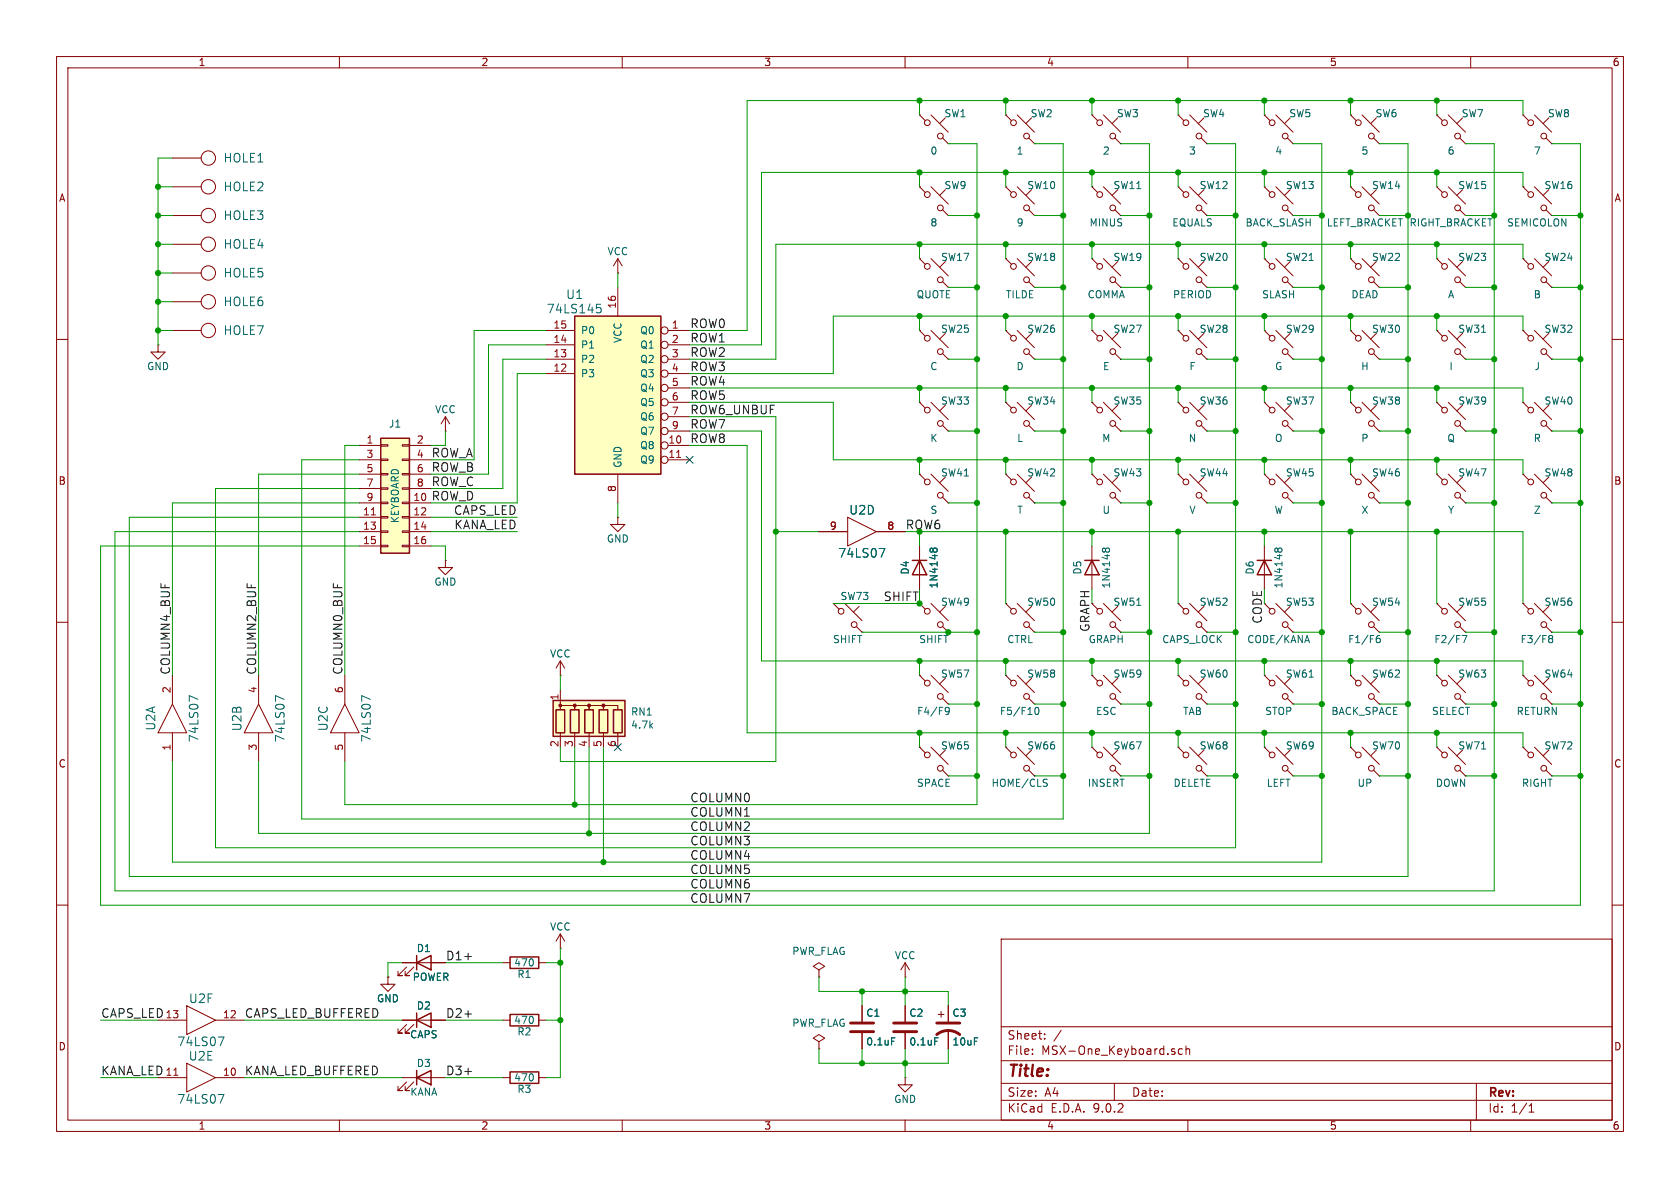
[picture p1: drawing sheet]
<svg xmlns="http://www.w3.org/2000/svg" width="297mm" height="210mm" viewBox="0 0 297 210" stroke-linecap="round" stroke-linejoin="round" font-family="sans-serif">
<g fill="none" stroke="#840000" stroke-width=".18">
<path d="M10 10h277v190h-277zM12 12h273v186h-273zM60 10v2M110 10v2M160 10v2M210 10v2M260 10v2M30.5 58.4h5.1M10 60h2M285 60h2M10 110h2M285 110h2"/>
<path d="M193 132.1l1.1 1M193 132.1h.1M195.1 132.1l3 3M197.1 136.1l1 1.1M197.6 132.6l-1 1M198.1 137.2h.1M10 160h2M177 166h108v32h-108zM285 160h2M60 198v2M110 198v2M160 198v2"/>
<path d="M177 194.5h108M177 191.5h108M177 187.5h108M177 181.5h108M182.5 186.3v.1M182.5 185.5v.1M184.7 183.6v.1M184.7 182.8v.1M187.6 182.1l-1.3 2M197 191.5v3M209 185.5l-.4-.1-.3 .3v.4l.2 .2h.5M209.7 185.5l.2-.1 .3 .1 .1 .9"/>
<path d="M209.7 184.9v1.5M210 198v2M260 198v2M261 191.5v6.5M270.3 196.6h.9M270.3 195.5l.4-.4v1.5"/>
<circle cx="36.8" cy="58.4" r="1.27"/>
<circle cx="194.4" cy="133.5" r=".51"/>
<circle cx="196.7" cy="135.8" r=".51"/>
</g>
<path d="M101.6 55.9h15.2v27.9h-15.2z" fill="#ffffc2"/>
<g fill="none" stroke="#840000" stroke-width=".25">
<path d="M101.6 55.9h15.2v27.9h-15.2zM161.3 99.1h2.5M162.6 99.1l1.2 2.5h-2.5zM191.8 99.1h2.5M193 99.1l1.3 2.5h-2.5zM222.2 99.1h2.6M223.5 99.1l1.3 2.5h-2.6zM73.7 179.1v2.5M90.2 179.3h5v2.1h-5zM90.2 169.2h5v2h-5zM73.7 180.3l2.5-1.2v2.5zM73.7 190.5l2.5-1.3v2.6z"/>
<path d="M73.7 189.2v2.6"/>
</g>
<g fill="none" stroke="#840000" stroke-width=".18">
<path d="M30.5 27.9h5.1M30.5 38.1h5.1M30.5 33h5.1M162.6 20.3l1 1M162.6 20.3h.1M162.6 33l1 1M162.6 33h.1M164.6 20.3l3 3.1M164.6 33l3 3.1M166.6 24.4l1 1M166.6 37.1l1 1M167.1 20.8l-1 1"/>
<path d="M167.1 33.5l-1 1M167.6 25.4h.1M167.6 38.1h.1M177.8 33l1 1M177.8 33h.1M177.8 20.3l1 1M177.8 20.3h.1M179.8 33l3.1 3.1M179.8 20.3l3.1 3.1M181.9 37.1l1 1M181.9 24.4l1 1M182.4 33.5l-1 1"/>
<path d="M182.4 20.8l-1 1M182.9 38.1h.1M182.9 25.4h.1M193 20.3l1.1 1M193 20.3h.1M193 33l1.1 1M193 33h.1M195.1 20.3l3 3.1M195.1 33l3 3.1M197.1 24.4l1 1M197.1 37.1l1 1M197.6 20.8l-1 1"/>
<path d="M197.6 33.5l-1 1M198.1 25.4h.1M198.1 38.1h.1M208.3 20.3l1 1M208.3 20.3h.1M208.3 33l1 1M208.3 33h.1M210.3 20.3l3.1 3.1M210.3 33l3.1 3.1M212.3 24.4l1.1 1M212.3 37.1l1.1 1M212.9 20.8l-1.1 1"/>
<path d="M212.9 33.5l-1.1 1M213.4 25.4h.1M213.4 38.1h.1M223.5 33l1 1M223.5 33h.1M225.6 33l3 3.1M227.6 37.1l1 1M228.1 33.5l-1 1M228.6 38.1h.1M238.8 33l1 1M238.8 33h.1M240.8 33l3 3.1"/>
<path d="M242.8 37.1l1 1M243.3 33.5l-1 1M243.8 38.1h.1M254 33l1 1M254 33h.1M254 20.3l1 1M254 20.3h.1M256 33l3.1 3.1M256 20.3l3.1 3.1M258.1 37.1l1 1M258.1 24.4l1 1M258.6 33.5l-1 1"/>
<path d="M258.6 20.8l-1 1M259.1 38.1h.1M259.1 25.4h.1M30.5 43.2h5.1M30.5 48.3h5.1M30.5 53.3h5.1M96.5 58.4h5.1M109.2 48.3h.1M109.2 45.7v2.6M109.2 50.8v5.1M109.2 45.7l-.7 1.3M109.2 45.7l.8 1.3"/>
<path d="M118.1 58.4h3.8M162.6 58.4l1 1M162.6 58.4h.1M162.6 45.7l1 1M162.6 45.7h.1M164.6 58.4l3 3.1M164.6 45.7l3 3.1M166.6 49.8l1 1M167.1 58.9l-1 1M167.1 46.2l-1 1M167.6 50.8h.1M177.8 58.4l1 1"/>
<path d="M177.8 58.4h.1M177.8 45.7l1 1M177.8 45.7h.1M179.8 58.4l3.1 3.1M179.8 45.7l3.1 3.1M181.9 49.8l1 1M182.4 58.9l-1 1M182.4 46.2l-1 1M182.9 50.8h.1M193 45.7l1.1 1M193 45.7h.1M193 58.4l1.1 1"/>
<path d="M193 58.4h.1M195.1 45.7l3 3.1M195.1 58.4l3 3.1M197.1 49.8l1 1M197.6 46.2l-1 1M197.6 58.9l-1 1M198.1 50.8h.1M208.3 45.7l1 1M208.3 45.7h.1M208.3 58.4l1 1M208.3 58.4h.1M210.3 45.7l3.1 3.1"/>
<path d="M210.3 58.4l3.1 3.1M212.3 49.8l1.1 1M212.9 46.2l-1.1 1M212.9 58.9l-1.1 1M213.4 50.8h.1M223.5 58.4l1 1M223.5 58.4h.1M223.5 45.7l1 1M223.5 45.7h.1M225.6 58.4l3 3.1M225.6 45.7l3 3.1M227.6 49.8l1 1"/>
<path d="M228.1 46.2l-1 1M228.1 58.9l-1 1M228.6 50.8h.1M238.8 45.7l1 1M238.8 45.7h.1M238.8 58.4l1 1M238.8 58.4h.1M240.8 45.7l3 3.1M240.8 58.4l3 3.1M242.8 49.8l1 1M243.3 46.2l-1 1M243.3 58.9l-1 1"/>
<path d="M243.8 50.8h.1M254 58.4l1 1M254 58.4h.1M254 45.7l1 1M254 45.7h.1M256 58.4l3.1 3.1M256 45.7l3.1 3.1M258.1 49.8l1 1M258.6 46.2l-1 1M258.6 58.9l-1 1M259.1 50.8h.1M269.2 58.4l1.1 1"/>
<path d="M269.2 58.4h.1M269.2 45.7l1.1 1M269.2 45.7h.1M271.3 58.4l3 3.1M271.3 45.7l3 3.1M273.3 49.8l1 1M273.8 58.9l-1 1M273.8 46.2l-1 1M274.3 50.8h.1M27.9 61v1.2h1.3l-1.3 1.3-1.2-1.3h1.2M27.9 61h.1M78.7 76.2h.1"/>
<path d="M78.7 73.7l-.7 1.2M78.7 73.7l.8 1.2M78.7 73.7v2.5M96.5 61h5.1M96.5 63.5h5.1M96.5 66h5.1M118.1 61h3.8M118.1 63.5h3.8M118.1 66h3.8M118.1 68.6h3.8M118.1 71.1h3.8M118.1 73.7h3.8"/>
<path d="M118.1 76.2h3.8M118.1 78.7h3.8M162.6 71.1l1 1M162.6 71.1h.1M164.6 71.1l3 3.1M166.6 62.5l1 1M166.6 75.2l1 1M167.1 71.6l-1 1M167.6 63.5h.1M167.6 76.2h.1M177.8 71.1l1 1M177.8 71.1h.1"/>
<path d="M179.8 71.1l3.1 3.1M181.9 62.5l1 1M181.9 75.2l1 1M182.4 71.6l-1 1M182.9 63.5h.1M182.9 76.2h.1M193 71.1l1.1 1M193 71.1h.1M195.1 71.1l3 3.1M197.1 75.2l1 1M197.1 62.5l1 1M197.6 71.6l-1 1"/>
<path d="M198.1 76.2h.1M198.1 63.5h.1M208.3 71.1l1 1M208.3 71.1h.1M210.3 71.1l3.1 3.1M212.3 75.2l1.1 1M212.3 62.5l1.1 1M212.9 71.6l-1.1 1M213.4 76.2h.1M213.4 63.5h.1M223.5 71.1l1 1M223.5 71.1h.1"/>
<path d="M225.6 71.1l3 3.1M227.6 62.5l1 1M227.6 75.2l1 1M228.1 71.6l-1 1M228.6 63.5h.1M228.6 76.2h.1M238.8 71.1l1 1M238.8 71.1h.1M240.8 71.1l3 3.1M242.8 75.2l1 1M242.8 62.5l1 1M243.3 71.6l-1 1"/>
<path d="M243.8 76.2h.1M243.8 63.5h.1M254 71.1l1 1M254 71.1h.1M256 71.1l3.1 3.1M258.1 62.5l1 1M258.1 75.2l1 1M258.6 71.6l-1 1M259.1 63.5h.1M259.1 76.2h.1M269.2 71.1l1.1 1M269.2 71.1h.1"/>
<path d="M271.3 71.1l3 3.1M273.3 62.5l1 1M273.3 75.2l1 1M273.8 71.6l-1 1M274.3 63.5h.1M274.3 76.2h.1M109.2 91.4v1.3h1.3l-1.3 1.3-1.3-1.3h1.3M109.2 91.4h.1M109.2 83.8v5.1M118.1 81.3h3.8M144.8 94h5.1M149.9 91.4l5 2.6-5 2.5z"/>
<path d="M154.9 94h5.1M162.6 83.8l1 1M162.6 83.8h.1M162.6 96.5v7.6M164.6 83.8l3 3.1M166.6 87.9l1 1M167.1 84.3l-1 1M167.6 88.9h.1M177.8 83.8l1 1M177.8 83.8h.1M179.8 83.8l3.1 3.1M181.9 87.9l1 1"/>
<path d="M182.4 84.3l-1 1M182.9 88.9h.1M193 83.8l1.1 1M193 83.8h.1M193 96.5v7.6M195.1 83.8l3 3.1M197.1 87.9l1 1M197.6 84.3l-1 1M198.1 88.9h.1M208.3 83.8l1 1M208.3 83.8h.1M210.3 83.8l3.1 3.1"/>
<path d="M212.3 87.9l1.1 1M212.9 84.3l-1.1 1M213.4 88.9h.1M223.5 83.8l1 1M223.5 83.8h.1M223.5 96.5v7.6M225.6 83.8l3 3.1M227.6 87.9l1 1M228.1 84.3l-1 1M228.6 88.9h.1M238.8 83.8l1 1M238.8 83.8h.1"/>
<path d="M240.8 83.8l3 3.1M242.8 87.9l1 1M243.3 84.3l-1 1M243.8 88.9h.1M269.2 83.8l1.1 1M269.2 83.8h.1M271.3 83.8l3 3.1M273.3 87.9l1 1M273.8 84.3l-1 1M274.3 88.9h.1M45.7 119.4v5.1M61 119.4v5.1"/>
<path d="M99.1 119.4h.1M99.1 116.8l-.8 1.3M99.1 116.8l.7 1.3M99.1 116.8v2.6M147.3 106.7l1 1M147.3 106.7h.1M149.4 106.7l3 3M151.4 110.7l1 1.1M151.9 107.2l-1 1M152.4 111.8h.1M162.6 119.4l1 1M162.6 119.4h.1"/>
<path d="M162.6 106.7l1 1M164.6 119.4l3 3M164.6 106.7l3 3M166.6 110.7l1 1.1M167.1 119.9l-1 1M167.1 107.2l-1 1M167.6 111.8h.1M177.8 106.7l1 1M177.8 106.7h.1M177.8 119.4l1 1M177.8 119.4h.1M179.8 106.7l3.1 3"/>
<path d="M179.8 119.4l3.1 3M181.9 110.7l1 1.1M182.4 107.2l-1 1M182.4 119.9l-1 1M182.9 111.8h.1M193 106.7l1.1 1M193 119.4l1.1 1M193 119.4h.1M195.1 106.7l3 3M195.1 119.4l3 3M197.1 110.7l1 1.1M197.6 107.2l-1 1"/>
<path d="M197.6 119.9l-1 1M198.1 111.8h.1M208.3 119.4l1 1M208.3 119.4h.1M210.3 119.4l3.1 3M212.9 119.9l-1.1 1M223.5 119.4l1 1M223.5 119.4h.1M223.5 106.7l1 1M225.6 119.4l3 3M225.6 106.7l3 3M227.6 110.7l1 1.1"/>
<path d="M228.1 119.9l-1 1M228.1 107.2l-1 1M228.6 111.8h.1M238.8 119.4l1 1M238.8 119.4h.1M238.8 106.7l1 1M238.8 106.7h.1M240.8 119.4l3 3M240.8 106.7l3 3M242.8 110.7l1 1.1M243.3 119.9l-1 1M243.3 107.2l-1 1"/>
<path d="M243.8 111.8h.1M269.2 106.7l1.1 1M269.2 106.7h.1M269.2 119.4l1.1 1M269.2 119.4h.1M271.3 106.7l3 3M271.3 119.4l3 3M273.3 110.7l1 1.1M273.8 107.2l-1 1M273.8 119.9l-1 1M274.3 111.8h.1M45.7 124.5l2.6 5h-5.1z"/>
<path d="M45.7 129.5v5.1M61 124.5l2.5 5h-5.1zM61 129.5v5.1M162.6 132.1l1 1M162.6 132.1h.1M164.6 132.1l3 3M166.6 136.1l1 1.1M166.6 123.4l1 1.1M167.1 132.6l-1 1M167.6 137.2h.1M167.6 124.5h.1M177.8 132.1l1 1"/>
<path d="M177.8 132.1h.1M179.8 132.1l3.1 3M181.9 136.1l1 1.1M181.9 123.4l1 1.1M182.4 132.6l-1 1M182.9 137.2h.1M182.9 124.5h.1M197.1 123.4l1 1.1M198.1 124.5h.1M208.3 132.1l1 1M208.3 132.1h.1M210.3 132.1l3.1 3"/>
<path d="M212.3 123.4l1.1 1.1M212.3 136.1l1.1 1.1M212.9 132.6l-1.1 1M213.4 124.5h.1M213.4 137.2h.1M223.5 132.1l1 1M223.5 132.1h.1M225.6 132.1l3 3M227.6 123.4l1 1.1M227.6 136.1l1 1.1M228.1 132.6l-1 1M228.6 124.5h.1"/>
<path d="M228.6 137.2h.1M238.8 132.1l1 1M238.8 132.1h.1M240.8 132.1l3 3M242.8 123.4l1 1.1M242.8 136.1l1 1.1M243.3 132.6l-1 1M243.8 124.5h.1M243.8 137.2h.1M269.2 132.1l1.1 1M269.2 132.1h.1M271.3 132.1l3 3"/>
<path d="M273.3 123.4l1 1.1M273.3 136.1l1 1.1M273.8 132.6l-1 1M274.3 124.5h.1M274.3 137.2h.1M68.6 172.7v1.3h1.2l-1.2 1.3-1.3-1.3h1.3M68.6 172.7h.1M88.9 170.2h1.3M95.2 170.2h1.3M144.8 171.5l1-.7-1-.6-1 .6 1 .7v1.2M144.8 172.7h.1M152.4 177.8v2.8"/>
<path d="M160 172.7h.1M160 170.2v2.5M160 177.8v2.8M160 170.2l-.7 1.3M160 170.2l.8 1.3M71.1 180.3h7.6M71.1 190.5h7.6M71.9 181.1l-1.5 1.5h.7h-.7v-.7M71.9 191.3l-1.5 1.5h.7h-.7v-.8M73.2 181.1l-1.6 1.5h.8h-.8v-.7M73.2 191.3l-1.6 1.5h.8h-.8v-.8M88.9 180.3h1.3"/>
<path d="M95.2 180.3h1.3M144.8 184.2l1-.7-1-.6-1 .6 1 .7v1.2M144.8 185.4h.1M152.4 182.6v2.8M160 182.6v2.8"/>
<circle cx="36.8" cy="27.9" r="1.27"/>
<circle cx="36.8" cy="38.1" r="1.27"/>
<circle cx="36.8" cy="33" r="1.27"/>
<circle cx="163.9" cy="34.4" r=".51"/>
<circle cx="163.9" cy="21.7" r=".51"/>
<circle cx="166.2" cy="36.8" r=".51"/>
<circle cx="166.2" cy="24.1" r=".51"/>
<circle cx="179.2" cy="21.7" r=".51"/>
<circle cx="179.2" cy="34.4" r=".51"/>
<circle cx="181.5" cy="36.8" r=".51"/>
<circle cx="181.5" cy="24.1" r=".51"/>
<circle cx="194.4" cy="21.7" r=".51"/>
<circle cx="194.4" cy="34.4" r=".51"/>
<circle cx="196.7" cy="36.8" r=".51"/>
<circle cx="196.7" cy="24.1" r=".51"/>
<circle cx="209.7" cy="21.7" r=".51"/>
<circle cx="209.7" cy="34.4" r=".51"/>
<circle cx="212" cy="36.8" r=".51"/>
<circle cx="212" cy="24.1" r=".51"/>
<circle cx="224.9" cy="34.4" r=".51"/>
<circle cx="227.2" cy="36.8" r=".51"/>
<circle cx="240.1" cy="34.4" r=".51"/>
<circle cx="242.4" cy="36.8" r=".51"/>
<circle cx="255.4" cy="34.4" r=".51"/>
<circle cx="255.4" cy="21.7" r=".51"/>
<circle cx="257.7" cy="36.8" r=".51"/>
<circle cx="257.7" cy="24.1" r=".51"/>
<circle cx="36.8" cy="43.2" r="1.27"/>
<circle cx="36.8" cy="48.3" r="1.27"/>
<circle cx="36.8" cy="53.3" r="1.27"/>
<circle cx="117.5" cy="58.4" r=".63"/>
<circle cx="163.9" cy="47.1" r=".51"/>
<circle cx="163.9" cy="59.8" r=".51"/>
<circle cx="166.2" cy="49.5" r=".51"/>
<circle cx="179.2" cy="59.8" r=".51"/>
<circle cx="179.2" cy="47.1" r=".51"/>
<circle cx="181.5" cy="49.5" r=".51"/>
<circle cx="194.4" cy="59.8" r=".51"/>
<circle cx="194.4" cy="47.1" r=".51"/>
<circle cx="196.7" cy="49.5" r=".51"/>
<circle cx="209.7" cy="47.1" r=".51"/>
<circle cx="209.7" cy="59.8" r=".51"/>
<circle cx="212" cy="49.5" r=".51"/>
<circle cx="224.9" cy="59.8" r=".51"/>
<circle cx="224.9" cy="47.1" r=".51"/>
<circle cx="227.2" cy="49.5" r=".51"/>
<circle cx="240.1" cy="47.1" r=".51"/>
<circle cx="240.1" cy="59.8" r=".51"/>
<circle cx="242.4" cy="49.5" r=".51"/>
<circle cx="255.4" cy="47.1" r=".51"/>
<circle cx="255.4" cy="59.8" r=".51"/>
<circle cx="257.7" cy="49.5" r=".51"/>
<circle cx="270.6" cy="47.1" r=".51"/>
<circle cx="270.6" cy="59.8" r=".51"/>
<circle cx="272.9" cy="49.5" r=".51"/>
<circle cx="117.5" cy="76.2" r=".63"/>
<circle cx="117.5" cy="78.7" r=".63"/>
<circle cx="117.5" cy="61" r=".63"/>
<circle cx="117.5" cy="66" r=".63"/>
<circle cx="117.5" cy="71.1" r=".63"/>
<circle cx="117.5" cy="68.6" r=".63"/>
<circle cx="117.5" cy="63.5" r=".63"/>
<circle cx="117.5" cy="73.7" r=".63"/>
<circle cx="163.9" cy="72.5" r=".51"/>
<circle cx="166.2" cy="62.2" r=".51"/>
<circle cx="166.2" cy="74.9" r=".51"/>
<circle cx="179.2" cy="72.5" r=".51"/>
<circle cx="181.5" cy="74.9" r=".51"/>
<circle cx="181.5" cy="62.2" r=".51"/>
<circle cx="194.4" cy="72.5" r=".51"/>
<circle cx="196.7" cy="74.9" r=".51"/>
<circle cx="196.7" cy="62.2" r=".51"/>
<circle cx="209.7" cy="72.5" r=".51"/>
<circle cx="212" cy="62.2" r=".51"/>
<circle cx="212" cy="74.9" r=".51"/>
<circle cx="224.9" cy="72.5" r=".51"/>
<circle cx="227.2" cy="74.9" r=".51"/>
<circle cx="227.2" cy="62.2" r=".51"/>
<circle cx="240.1" cy="72.5" r=".51"/>
<circle cx="242.4" cy="62.2" r=".51"/>
<circle cx="242.4" cy="74.9" r=".51"/>
<circle cx="255.4" cy="72.5" r=".51"/>
<circle cx="257.7" cy="74.9" r=".51"/>
<circle cx="257.7" cy="62.2" r=".51"/>
<circle cx="270.6" cy="72.5" r=".51"/>
<circle cx="272.9" cy="62.2" r=".51"/>
<circle cx="272.9" cy="74.9" r=".51"/>
<circle cx="117.5" cy="81.3" r=".63"/>
<circle cx="163.9" cy="85.2" r=".51"/>
<circle cx="166.2" cy="87.6" r=".51"/>
<circle cx="179.2" cy="85.2" r=".51"/>
<circle cx="181.5" cy="87.6" r=".51"/>
<circle cx="194.4" cy="85.2" r=".51"/>
<circle cx="196.7" cy="87.6" r=".51"/>
<circle cx="209.7" cy="85.2" r=".51"/>
<circle cx="212" cy="87.6" r=".51"/>
<circle cx="224.9" cy="85.2" r=".51"/>
<circle cx="227.2" cy="87.6" r=".51"/>
<circle cx="240.1" cy="85.2" r=".51"/>
<circle cx="242.4" cy="87.6" r=".51"/>
<circle cx="270.6" cy="85.2" r=".51"/>
<circle cx="272.9" cy="87.6" r=".51"/>
<circle cx="148.7" cy="108.1" r=".51"/>
<circle cx="151" cy="110.4" r=".51"/>
<circle cx="163.9" cy="108.1" r=".51"/>
<circle cx="166.2" cy="110.4" r=".51"/>
<circle cx="179.2" cy="108.1" r=".51"/>
<circle cx="181.5" cy="110.4" r=".51"/>
<circle cx="194.4" cy="108.1" r=".51"/>
<circle cx="196.7" cy="110.4" r=".51"/>
<circle cx="224.9" cy="108.1" r=".51"/>
<circle cx="227.2" cy="110.4" r=".51"/>
<circle cx="240.1" cy="108.1" r=".51"/>
<circle cx="242.4" cy="110.4" r=".51"/>
<circle cx="270.6" cy="108.1" r=".51"/>
<circle cx="272.9" cy="110.4" r=".51"/>
<circle cx="163.9" cy="120.8" r=".51"/>
<circle cx="163.9" cy="133.5" r=".51"/>
<circle cx="166.2" cy="123.1" r=".51"/>
<circle cx="166.2" cy="135.8" r=".51"/>
<circle cx="179.2" cy="120.8" r=".51"/>
<circle cx="179.2" cy="133.5" r=".51"/>
<circle cx="181.5" cy="123.1" r=".51"/>
<circle cx="181.5" cy="135.8" r=".51"/>
<circle cx="194.4" cy="120.8" r=".51"/>
<circle cx="196.7" cy="123.1" r=".51"/>
<circle cx="209.7" cy="120.8" r=".51"/>
<circle cx="209.7" cy="133.5" r=".51"/>
<circle cx="212" cy="123.1" r=".51"/>
<circle cx="212" cy="135.8" r=".51"/>
<circle cx="224.9" cy="120.8" r=".51"/>
<circle cx="224.9" cy="133.5" r=".51"/>
<circle cx="227.2" cy="123.1" r=".51"/>
<circle cx="227.2" cy="135.8" r=".51"/>
<circle cx="240.1" cy="120.8" r=".51"/>
<circle cx="240.1" cy="133.5" r=".51"/>
<circle cx="242.4" cy="123.1" r=".51"/>
<circle cx="242.4" cy="135.8" r=".51"/>
<circle cx="270.6" cy="120.8" r=".51"/>
<circle cx="270.6" cy="133.5" r=".51"/>
<circle cx="272.9" cy="123.1" r=".51"/>
<circle cx="272.9" cy="135.8" r=".51"/>
</g>
<path d="M119.6 80.9h.7" fill="none" stroke="#a90000" stroke-width=".18"/>
<g fill="none" stroke="#006464" stroke-width=".18">
<path d="M105.5 53.8h.7M105.6 54.4h.4l.3 .3-.2 .5-.5 .1M155.4 97h1l-.6 1.5M165 97.4l-.1 .1M165 97.1l-.3-.2h-.2l-.1 .2 .1 .4M165 97.1l.2-.2h.4l.1 .2-.1 .4M165 97.1v.3M165 97.4v.1M195.4 97.1l-.2-.2h-.2l-.1 .2v.4M195.4 97.1l.3-.2h.3l.2 .2-.1 .4M195.4 97.4v.1M195.4 97.1v.3"/>
<path d="M195.4 97.4l.1 .1M225.9 97.1l-.2-.2h-.2l-.1 .2v.4M225.9 97.1l.3-.2h.3l.1 .2v.4M225.9 97.4v.1M225.9 97.1v.3M225.9 97.4l.1 .1M231.1 112.3l.4 1.3M243.4 112.9l.4-.1 .2 .3-.1 .4-.4 .1-.1-.1M243.9 112.3l-.4 .1-.1 .2M273.8 112.8l.2 .1M273.8 112.5l.2-.2 .4 .1 .1 .2-.2 .3M274 112.9h.3"/>
<path d="M274 112.9l-.2 .1M274.3 112.9l.2 .2-.1 .4-.1 .1-.5-.1M50.2 123.6l-1.5-.6v1M65.5 123.6l-1.6-.6v1M167.2 125.2l.1-.2 .5 .2a.84 .84 0 0 1-.3 1.1h-.3M167.8 125.6l-.2 .2-.4-.1M183.1 125.2l.1-.2a.68 .68 0 0 1 .5 .7 .68 .68 0 0 1-.5 .6l-.1-.1-.2-.4zM184.7 137.7l.4 .1M184.9 138.4l.2 .2-.2 .4M157.6 183.5h.6M165.2 183.5h.6"/>
</g>
<path d="M150.4 180.8h4M150.4 182.4h4M158 180.8h4.1M158 182.4h4.1" fill="none" stroke="#840000" stroke-width=".51"/>
<path d="M97.8 123.8h12.7v6.4h-12.7z" fill="#ffffc2"/>
<path d="M97.8 123.8h12.7v6.4h-12.7zM98.3 125.5h1.5v4h-1.5zM100.8 125.5h1.6v4h-1.6zM103.4 125.5h1.5v4h-1.5zM105.9 125.5h1.5v4h-1.5zM108.5 125.5h1.5v4h-1.5zM90.2 189.5h5v2h-5z" fill="none" stroke="#840000" stroke-width=".25"/>
<g fill="#840000" stroke="#840000" stroke-width=".18">
<circle cx="99.1" cy="124.7" r=".25"/>
<circle cx="101.6" cy="124.7" r=".25"/>
<circle cx="104.1" cy="124.7" r=".25"/>
<circle cx="106.7" cy="124.7" r=".25"/>
</g>
<g fill="none" stroke="#840000" stroke-width=".18">
<path d="M254 83.8l1 1M254 83.8h.1M256 83.8l3.1 3.1M258.1 87.9l1 1M258.6 84.3l-1 1M259.1 88.9h.1M254 106.7l1 1M254 106.7h.1M256 106.7l3.1 3M258.1 110.7l1 1.1M258.6 107.2l-1 1M259.1 111.8h.1"/>
<path d="M99.1 125.5v-.8h2.5v.8v-.8h2.5v.8v-.8h2.6v.8v-.8h2.5v.8M99.1 121.9v2.6M99.1 129.5v1.3M101.6 129.5v1.3M104.1 129.5v1.3M106.7 129.5v1.3M109.2 129.5v1.3M33 177.8l5.1 2.5-5.1 2.6zM99.1 167.6h.1M99.1 165.1v2.5M99.1 165.1l-.8 1.3M99.1 165.1l.7 1.3"/>
<path d="M27.9 180.3h5.1M27.9 190.5h5.1M33 188l5.1 2.5-5.1 2.5zM38.1 180.3h5.1M38.1 190.5h5.1M88.9 190.5h1.3M95.2 190.5h1.3"/>
<circle cx="255.4" cy="85.2" r=".51"/>
<circle cx="257.7" cy="87.6" r=".51"/>
<circle cx="255.4" cy="108.1" r=".51"/>
<circle cx="257.7" cy="110.4" r=".51"/>
</g>
<path d="M258.5 112.3h.8l-.5 1.3M38.6 183.3h1l-.7 1.5M38.6 193.5h1l-.7 1.5" fill="none" stroke="#006464" stroke-width=".18"/>
<path d="M30.7 190.1h.7" fill="none" stroke="#a90000" stroke-width=".18"/>
<path d="M67.3 77.5h5.1v20.3h-5.1z" fill="#ffffc2"/>
<path d="M67.3 77.5h5.1v20.3h-5.1zM73.7 170.2l2.5-1.3v2.6zM73.7 168.9v2.6" fill="none" stroke="#840000" stroke-width=".25"/>
<g fill="none" stroke="#840000" stroke-width=".18">
<path d="M223.5 20.3l1 1M223.5 20.3h.1M225.6 20.3l3 3.1M227.6 24.4l1 1M228.1 20.8l-1 1M228.6 25.4h.1M238.8 20.3l1 1M238.8 20.3h.1M240.8 20.3l3 3.1M242.8 24.4l1 1M243.3 20.8l-1 1M243.8 25.4h.1"/>
<path d="M269.2 33l1.1 1M269.2 33h.1M269.2 20.3l1.1 1M269.2 20.3h.1M271.3 33l3 3.1M271.3 20.3l3 3.1M273.3 37.1l1 1M273.3 24.4l1 1M273.8 33.5l-1 1M273.8 20.8l-1 1M274.3 38.1h.1M274.3 25.4h.1"/>
<path d="M63.5 78.7h3.8M67.3 78.6h1.3v.3h-1.3zM71.1 78.6h1.3v.3h-1.3zM72.4 78.7h3.8M63.5 81.3h3.8M63.5 83.8h3.8M63.5 86.4h3.8M63.5 88.9h3.8M63.5 91.4h3.8M63.5 94h3.8M63.5 96.5h3.8M67.3 81.2h1.3v.2h-1.3z"/>
<path d="M67.3 83.7h1.3v.2h-1.3zM67.3 86.2h1.3v.3h-1.3zM67.3 88.8h1.3v.2h-1.3zM67.3 91.3h1.3v.3h-1.3zM67.3 93.9h1.3v.2h-1.3zM67.3 96.4h1.3v.2h-1.3zM71.1 81.2h1.3v.2h-1.3zM71.1 83.7h1.3v.2h-1.3zM71.1 86.2h1.3v.3h-1.3zM71.1 88.8h1.3v.2h-1.3zM71.1 91.3h1.3v.3h-1.3zM71.1 93.9h1.3v.2h-1.3z"/>
<path d="M71.1 96.4h1.3v.2h-1.3zM72.4 81.3h3.8M72.4 83.8h3.8M72.4 86.4h3.8M72.4 88.9h3.8M72.4 91.4h3.8M72.4 94h3.8M72.4 96.5h3.8M78.7 99.1v1.2h1.3l-1.3 1.3-1.2-1.3h1.2M78.7 99.1h.1M144.8 94h5.1M154.9 94h5.1"/>
<path d="M162.6 96.5v2.6M30.5 119.4v5.1M162.6 101.6v2.5M208.3 106.7l1 1M208.3 106.7h.1M210.3 106.7l3.1 3M212.3 110.7l1.1 1.1M212.9 107.2l-1.1 1M213.4 111.8h.1M254 119.4l1 1M254 119.4h.1M256 119.4l3.1 3"/>
<path d="M258.6 119.9l-1 1M30.5 124.5l2.5 5h-5.1zM30.5 129.5v5.1M254 132.1l1 1M254 132.1h.1M256 132.1l3.1 3M258.1 136.1l1 1.1M258.1 123.4l1 1.1M258.6 132.6l-1 1M259.1 137.2h.1M259.1 124.5h.1M68.6 172.7h.1"/>
<path d="M71.1 170.2h7.6M71.9 170.9l-1.5 1.6h.7h-.7v-.8M73.2 170.9l-1.6 1.6h.8h-.8v-.8M152.4 177.8v2.8M160 177.8v2.8M165.9 179.3h1M166.4 178.8v1M167.6 177.8v2.8M71.1 180.3h2.6M76.2 180.3h2.5M152.4 182.6v2.8M160 190.5v1.3h1.3l-1.3 1.2-1.3-1.2h1.3"/>
<path d="M160 190.5h.1M160 182.6v2.8M167.6 182.1v3.3"/>
<circle cx="224.9" cy="21.7" r=".51"/>
<circle cx="227.2" cy="24.1" r=".51"/>
<circle cx="240.1" cy="21.7" r=".51"/>
<circle cx="242.4" cy="24.1" r=".51"/>
<circle cx="270.6" cy="34.4" r=".51"/>
<circle cx="270.6" cy="21.7" r=".51"/>
<circle cx="272.9" cy="24.1" r=".51"/>
<circle cx="272.9" cy="36.8" r=".51"/>
<circle cx="209.7" cy="108.1" r=".51"/>
<circle cx="212" cy="110.4" r=".51"/>
<circle cx="255.4" cy="120.8" r=".51"/>
<circle cx="255.4" cy="133.5" r=".51"/>
<circle cx="257.7" cy="123.1" r=".51"/>
<circle cx="257.7" cy="135.8" r=".51"/>
</g>
<path d="M65.6 91h.8" fill="none" stroke="#a90000" stroke-width=".18"/>
<path d="M165.6 182.9a3.3 3.3 0 0 1 4.1 0M165.6 180.8h4.1" fill="none" stroke="#840000" stroke-width=".51"/>
<path d="M155.4 97h1l-.6 1.5M165 97.4l-.1 .1M165 97.1l-.3-.2h-.2l-.1 .2 .1 .4M165 97.1l.2-.2h.4l.1 .2-.1 .4M165 97.1v.3M165 97.4v.1M35 123.6l-1.5-.6v1M157.6 183.5h.6M165.2 183.5h.6" fill="none" stroke="#006464" stroke-width=".18"/>
<g fill="none" stroke="#009600" stroke-width=".18">
<path d="M162.6 17.8v2.5M177.8 17.8v2.5M193 17.8v2.5M208.3 17.8v2.5M223.5 17.8v2.5M238.8 17.8v2.5M254 17.8v2.5M27.9 33h2.6M27.9 38.1h2.6M30.5 27.9h-2.6v33.1M162.6 30.5v2.5M167.6 38.1h5.1"/>
<path d="M167.6 25.4h5.1v116.8h-111.7v-7.6M177.8 30.5v2.5M182.9 38.1h5.1M182.9 25.4h5.1v119.4h-134.7v-63.5h10.2M193 30.5v2.5M198.1 38.1h5.1M198.1 25.4h5.1v121.9h-157.5v-12.7M208.3 30.5v2.5M213.4 38.1h5M213.4 25.4h5v124.5h-180.3v-63.5h25.4M223.5 30.5v2.5M228.6 38.1h5.1"/>
<path d="M228.6 25.4h5.1v127h-203.2v-17.8M238.8 30.5v2.5M243.8 38.1h5.1M243.8 25.4h5.1v129.5h-226v-63.5h40.6M254 30.5v2.5M259.1 38.1h5.1M259.1 25.4h5.1v132.1h-243.9v-63.5h43.2M269.2 20.3v-2.5h-137.1v40.6h-10.2M269.2 33v-2.5h-134.6v30.5h-12.7M274.3 38.1h5.1M274.3 25.4h5.1v134.6h-261.6v-63.5h45.7M27.9 43.2h2.6"/>
<path d="M27.9 58.4h2.6M27.9 53.3h2.6M27.9 48.3h2.6M96.5 58.4h-12.7v22.9h-7.6M109.2 48.3v2.5M162.6 43.2v2.5M162.6 55.9v2.5M167.6 50.8h5.1M177.8 43.2v2.5M177.8 55.9v2.5M182.9 50.8h5.1M193 43.2v2.5"/>
<path d="M193 55.9v2.5M198.1 50.8h5.1M208.3 43.2v2.5M208.3 55.9v2.5M213.4 50.8h5M223.5 43.2v2.5M223.5 55.9v2.5M228.6 50.8h5.1M238.8 43.2v2.5M238.8 55.9v2.5M243.8 50.8h5.1M254 43.2v2.5"/>
<path d="M254 55.9v2.5M259.1 50.8h5.1M269.2 58.4v-2.5h-121.9v10.1h-25.4M269.2 45.7v-2.5h-132v20.3h-15.3M274.3 50.8h5.1M63.5 78.7h-2.5v40.7M78.7 76.2v2.5M96.5 66h-5.1v22.9h-15.2M96.5 63.5h-7.6v22.9h-12.7M96.5 61h-10.1v22.8h-10.2M121.9 71.1h25.4v10.2h121.9v2.5M121.9 68.6h147.3v2.5"/>
<path d="M121.9 76.2h12.7v40.6h134.6v2.6M121.9 78.7h10.2v50.8h137.1v2.6M121.9 73.7h15.3v60.9h-38.1v-2.5M162.6 68.6v2.5M167.6 63.5h5.1M167.6 76.2h5.1M177.8 68.6v2.5M182.9 63.5h5.1M182.9 76.2h5.1M193 68.6v2.5M198.1 63.5h5.1M198.1 76.2h5.1"/>
<path d="M208.3 68.6v2.5M213.4 63.5h5M213.4 76.2h5M223.5 68.6v2.5M228.6 63.5h5.1M228.6 76.2h5.1M238.8 68.6v2.5M243.8 63.5h5.1M243.8 76.2h5.1M254 68.6v2.5M259.1 63.5h5.1M259.1 76.2h5.1"/>
<path d="M274.3 63.5h5.1M274.3 76.2h5.1M63.5 88.9h-33v30.5M63.5 83.8h-17.8v35.6M76.2 96.5h2.5v2.6M76.2 94h15.2M76.2 91.4h15.2M109.2 88.9v2.5M137.2 94h7.6M162.6 96.5v-2.5h106.6v12.7M162.6 81.3v2.5M167.6 88.9h5.1"/>
<path d="M177.8 81.3v2.5M177.8 94v12.7M182.9 88.9h5.1M193 81.3v2.5M193 94v2.5M198.1 88.9h5.1M208.3 81.3v2.5M208.3 94v12.7M213.4 88.9h5M223.5 81.3v2.5M223.5 94v2.5M228.6 88.9h5.1"/>
<path d="M238.8 81.3v2.5M238.8 94v12.7M243.8 88.9h5.1M254 81.3v2.5M254 94v12.7M259.1 88.9h5.1M274.3 88.9h5.1M99.1 119.4v2.5M147.3 106.7h15.3M152.4 111.8h20.3M162.6 116.8v2.6M177.8 116.8v2.6"/>
<path d="M182.9 111.8h5.1M193 116.8v2.6M198.1 111.8h5.1M208.3 116.8v2.6M213.4 111.8h5M223.5 116.8v2.6M228.6 111.8h5.1M238.8 116.8v2.6M243.8 111.8h5.1M254 116.8v2.6M259.1 111.8h5.1M274.3 111.8h5.1"/>
<path d="M101.6 132.1v10.1M104.1 132.1v15.2M106.7 132.1v20.3M162.6 129.5v2.6M167.6 137.2h5.1M167.6 124.5h5.1M177.8 129.5v2.6M182.9 137.2h5.1M182.9 124.5h5.1M193 129.5v2.6M198.1 137.2h5.1M198.1 124.5h5.1"/>
<path d="M208.3 129.5v2.6M213.4 137.2h5M213.4 124.5h5M223.5 129.5v2.6M228.6 137.2h5.1M228.6 124.5h5.1M238.8 129.5v2.6M243.8 137.2h5.1M243.8 124.5h5.1M254 129.5v2.6M259.1 137.2h5.1M259.1 124.5h5.1"/>
<path d="M274.3 137.2h5.1M274.3 124.5h5.1M71.1 170.2h-2.5v2.5M78.7 170.2h10.2M96.5 170.2h2.6M99.1 167.6v22.9h-2.6M144.8 172.7v2.6h22.8v2.5M152.4 175.3v2.5M160 172.7v5.1M17.8 180.3h10.1M17.8 190.5h10.1M43.2 180.3h27.9"/>
<path d="M43.2 190.5h27.9M78.7 180.3h10.2M78.7 190.5h10.2M96.5 180.3h2.6M144.8 185.4v2.6h22.8v-2.6M152.4 185.4v2.6M160 185.4v5.1"/>
</g>
<path d="M121.3 80.7l1.2 1.2M122.5 80.7l-1.2 1.2M108.6 131.5l1.2 1.2M109.8 131.5l-1.2 1.2" fill="none" stroke="#000084" stroke-width=".18"/>
<g fill="#009600" stroke="#009600" stroke-width=".18">
<circle cx="254" cy="43.2" r=".46"/>
<circle cx="264.2" cy="50.8" r=".46"/>
<circle cx="264.2" cy="63.5" r=".46"/>
<circle cx="264.2" cy="76.2" r=".46"/>
<circle cx="254" cy="68.6" r=".46"/>
<circle cx="254" cy="81.3" r=".46"/>
<circle cx="279.4" cy="63.5" r=".46"/>
<circle cx="279.4" cy="76.2" r=".46"/>
<circle cx="279.4" cy="88.9" r=".46"/>
<circle cx="254" cy="116.8" r=".46"/>
<circle cx="254" cy="129.5" r=".46"/>
<circle cx="264.2" cy="137.2" r=".46"/>
<circle cx="279.4" cy="137.2" r=".46"/>
<circle cx="279.4" cy="124.5" r=".46"/>
<circle cx="264.2" cy="124.5" r=".46"/>
<circle cx="264.2" cy="111.8" r=".46"/>
<circle cx="279.4" cy="111.8" r=".46"/>
<circle cx="223.5" cy="129.5" r=".46"/>
<circle cx="233.7" cy="137.2" r=".46"/>
<circle cx="218.4" cy="137.2" r=".46"/>
<circle cx="248.9" cy="137.2" r=".46"/>
<circle cx="233.7" cy="124.5" r=".46"/>
<circle cx="218.4" cy="124.5" r=".46"/>
<circle cx="238.8" cy="129.5" r=".46"/>
<circle cx="248.9" cy="124.5" r=".46"/>
<circle cx="208.3" cy="129.5" r=".46"/>
<circle cx="203.2" cy="137.2" r=".46"/>
<circle cx="188" cy="124.5" r=".46"/>
<circle cx="177.8" cy="129.5" r=".46"/>
<circle cx="172.7" cy="137.2" r=".46"/>
<circle cx="172.7" cy="124.5" r=".46"/>
<circle cx="193" cy="129.5" r=".46"/>
<circle cx="203.2" cy="124.5" r=".46"/>
<circle cx="188" cy="137.2" r=".46"/>
<circle cx="208.3" cy="116.8" r=".46"/>
<circle cx="203.2" cy="111.8" r=".46"/>
<circle cx="193" cy="116.8" r=".46"/>
<circle cx="188" cy="111.8" r=".46"/>
<circle cx="172.7" cy="111.8" r=".46"/>
<circle cx="167.6" cy="111.8" r=".46"/>
<circle cx="238.8" cy="116.8" r=".46"/>
<circle cx="248.9" cy="111.8" r=".46"/>
<circle cx="223.5" cy="116.8" r=".46"/>
<circle cx="233.7" cy="111.8" r=".46"/>
<circle cx="218.4" cy="111.8" r=".46"/>
<circle cx="208.3" cy="94" r=".46"/>
<circle cx="208.3" cy="68.6" r=".46"/>
<circle cx="208.3" cy="81.3" r=".46"/>
<circle cx="193" cy="81.3" r=".46"/>
<circle cx="193" cy="68.6" r=".46"/>
<circle cx="223.5" cy="68.6" r=".46"/>
<circle cx="223.5" cy="81.3" r=".46"/>
<circle cx="238.8" cy="94" r=".46"/>
<circle cx="223.5" cy="94" r=".46"/>
<circle cx="238.8" cy="81.3" r=".46"/>
<circle cx="177.8" cy="116.8" r=".46"/>
<circle cx="162.6" cy="116.8" r=".46"/>
<circle cx="162.6" cy="106.7" r=".46"/>
<circle cx="162.6" cy="129.5" r=".46"/>
<circle cx="177.8" cy="94" r=".46"/>
<circle cx="137.2" cy="94" r=".46"/>
<circle cx="177.8" cy="30.5" r=".46"/>
<circle cx="177.8" cy="17.8" r=".46"/>
<circle cx="208.3" cy="17.8" r=".46"/>
<circle cx="193" cy="17.8" r=".46"/>
<circle cx="162.6" cy="17.8" r=".46"/>
<circle cx="208.3" cy="30.5" r=".46"/>
<circle cx="193" cy="30.5" r=".46"/>
<circle cx="177.8" cy="43.2" r=".46"/>
<circle cx="162.6" cy="43.2" r=".46"/>
<circle cx="208.3" cy="43.2" r=".46"/>
<circle cx="193" cy="43.2" r=".46"/>
<circle cx="160" cy="188" r=".46"/>
<circle cx="152.4" cy="175.3" r=".46"/>
<circle cx="160" cy="175.3" r=".46"/>
<circle cx="152.4" cy="188" r=".46"/>
<circle cx="99.1" cy="180.3" r=".46"/>
<circle cx="99.1" cy="170.2" r=".46"/>
<circle cx="101.6" cy="142.2" r=".46"/>
<circle cx="106.7" cy="152.4" r=".46"/>
<circle cx="104.1" cy="147.3" r=".46"/>
<circle cx="27.9" cy="53.3" r=".46"/>
<circle cx="27.9" cy="58.4" r=".46"/>
<circle cx="27.9" cy="38.1" r=".46"/>
<circle cx="27.9" cy="33" r=".46"/>
<circle cx="27.9" cy="43.2" r=".46"/>
<circle cx="27.9" cy="48.3" r=".46"/>
<circle cx="238.8" cy="43.2" r=".46"/>
<circle cx="238.8" cy="55.9" r=".46"/>
<circle cx="264.2" cy="38.1" r=".46"/>
<circle cx="279.4" cy="38.1" r=".46"/>
<circle cx="254" cy="17.8" r=".46"/>
<circle cx="254" cy="30.5" r=".46"/>
<circle cx="279.4" cy="50.8" r=".46"/>
<circle cx="162.6" cy="81.3" r=".46"/>
<circle cx="172.7" cy="76.2" r=".46"/>
<circle cx="162.6" cy="68.6" r=".46"/>
<circle cx="162.6" cy="55.9" r=".46"/>
<circle cx="177.8" cy="55.9" r=".46"/>
<circle cx="172.7" cy="63.5" r=".46"/>
<circle cx="177.8" cy="81.3" r=".46"/>
<circle cx="188" cy="76.2" r=".46"/>
<circle cx="172.7" cy="88.9" r=".46"/>
<circle cx="177.8" cy="68.6" r=".46"/>
<circle cx="218.4" cy="50.8" r=".46"/>
<circle cx="223.5" cy="17.8" r=".46"/>
<circle cx="238.8" cy="17.8" r=".46"/>
<circle cx="208.3" cy="55.9" r=".46"/>
<circle cx="218.4" cy="63.5" r=".46"/>
<circle cx="218.4" cy="38.1" r=".46"/>
<circle cx="188" cy="63.5" r=".46"/>
<circle cx="188" cy="50.8" r=".46"/>
<circle cx="203.2" cy="38.1" r=".46"/>
<circle cx="193" cy="55.9" r=".46"/>
<circle cx="238.8" cy="68.6" r=".46"/>
<circle cx="203.2" cy="63.5" r=".46"/>
<circle cx="203.2" cy="50.8" r=".46"/>
<circle cx="188" cy="38.1" r=".46"/>
<circle cx="172.7" cy="50.8" r=".46"/>
<circle cx="172.7" cy="38.1" r=".46"/>
<circle cx="162.6" cy="30.5" r=".46"/>
<circle cx="248.9" cy="38.1" r=".46"/>
<circle cx="238.8" cy="30.5" r=".46"/>
<circle cx="223.5" cy="55.9" r=".46"/>
<circle cx="233.7" cy="63.5" r=".46"/>
<circle cx="248.9" cy="63.5" r=".46"/>
<circle cx="233.7" cy="38.1" r=".46"/>
<circle cx="223.5" cy="43.2" r=".46"/>
<circle cx="223.5" cy="30.5" r=".46"/>
<circle cx="233.7" cy="50.8" r=".46"/>
<circle cx="248.9" cy="50.8" r=".46"/>
<circle cx="233.7" cy="88.9" r=".46"/>
<circle cx="233.7" cy="76.2" r=".46"/>
<circle cx="218.4" cy="88.9" r=".46"/>
<circle cx="218.4" cy="76.2" r=".46"/>
<circle cx="203.2" cy="88.9" r=".46"/>
<circle cx="203.2" cy="76.2" r=".46"/>
<circle cx="193" cy="94" r=".46"/>
<circle cx="188" cy="88.9" r=".46"/>
<circle cx="254" cy="55.9" r=".46"/>
<circle cx="264.2" cy="88.9" r=".46"/>
<circle cx="248.9" cy="88.9" r=".46"/>
<circle cx="254" cy="94" r=".46"/>
<circle cx="248.9" cy="76.2" r=".46"/>
</g>
<text font-size="2.8" fill="#840000" x="178" y="190.9">Title:</text>
<g font-size="2.1" fill="#006464">
<text x="39.4" y="28.9">HOLE1</text>
<text x="39.4" y="34">HOLE2</text>
<text x="39.4" y="39.1">HOLE3</text>
<text x="39.4" y="44.2">HOLE4</text>
<text x="39.4" y="49.3">HOLE5</text>
<text x="100" y="53.1">U1</text>
<text x="39.4" y="59.4">HOLE7</text>
<text x="39.4" y="54.3">HOLE6</text>
<text x="96.6" y="55.6">74LS145</text>
<text x="150" y="91.2">U2D</text>
<text x="148.1" y="98.8">74LS07</text>
<text x="27.7" y="129.3" transform="rotate(-90 27.7 129.3)">U2A</text>
<text x="35.3" y="131.3" transform="rotate(-90 35.3 131.3)">74LS07</text>
<text x="42.9" y="129.4" transform="rotate(-90 42.9 129.4)">U2B</text>
<text x="50.5" y="131.3" transform="rotate(-90 50.5 131.3)">74LS07</text>
<text x="58.1" y="129.4" transform="rotate(-90 58.1 129.4)">U2C</text>
<text x="65.8" y="131.3" transform="rotate(-90 65.8 131.3)">74LS07</text>
<text x="33.3" y="177.5">U2F</text>
<text x="31.2" y="185.1">74LS07</text>
<text x="33.3" y="187.7">U2E</text>
<text x="31.2" y="195.3">74LS07</text>
</g>
<g font-size="2.1" fill="#0f0f0f">
<text x="121.9" y="58.1">ROW0</text>
<text x="121.9" y="65.7">ROW3</text>
<text x="121.9" y="60.6">ROW1</text>
<text x="121.9" y="63.2">ROW2</text>
<text x="121.9" y="68.3">ROW4</text>
<text x="121.9" y="70.8">ROW5</text>
<text x="121.9" y="75.9">ROW7</text>
<text x="121.9" y="73.3">ROW6_UNBUF</text>
<text x="76.2" y="83.5">ROW_B</text>
<text x="121.9" y="78.4">ROW8</text>
<text x="76.2" y="86">ROW_C</text>
<text x="76.2" y="88.6">ROW_D</text>
<text x="80.2" y="91.1">CAPS_LED</text>
<text x="80.3" y="93.7">KANA_LED</text>
<text x="30.2" y="119.4" transform="rotate(-90 30.2 119.4)">COLUMN4_BUF</text>
<text x="45.4" y="119.4" transform="rotate(-90 45.4 119.4)">COLUMN2_BUF</text>
<text x="60.6" y="119.4" transform="rotate(-90 60.6 119.4)">COLUMN0_BUF</text>
<text x="121.9" y="141.9">COLUMN0</text>
<text x="121.9" y="144.5">COLUMN1</text>
<text x="121.9" y="147">COLUMN2</text>
<text x="121.9" y="149.5">COLUMN3</text>
<text x="121.9" y="152.1">COLUMN4</text>
<text x="121.9" y="154.6">COLUMN5</text>
<text x="121.9" y="157.2">COLUMN6</text>
<text x="121.9" y="159.7">COLUMN7</text>
<text x="78.7" y="169.9">D1+</text>
<text x="17.8" y="180">CAPS_LED</text>
<text x="43.2" y="180">CAPS_LED_BUFFERED</text>
<text x="78.7" y="180">D2+</text>
<text x="17.8" y="190.2">KANA_LED</text>
<text x="43.2" y="190.2">KANA_LED_BUFFERED</text>
<text x="78.7" y="190.2">D3+</text>
</g>
<g font-size="2.1" fill="#009600">
<text x="76.2" y="81">ROW_A</text>
<text x="160" y="93.7">ROW6</text>
<text x="156.2" y="106.4">SHIFT</text>
<text x="192.7" y="111.8" transform="rotate(-90 192.7 111.8)">GRAPH</text>
<text x="223.2" y="110.3" transform="rotate(-90 223.2 110.3)">CODE</text>
</g>
<g font-size="2.1" fill="#840000">
<text x="178" y="184">Sheet:</text>
<text x="178" y="186.7">File:</text>
<text x="184.1" y="186.7">MSX-One_Keyboard.sch</text>
<text x="178" y="196.9">KiCad</text>
<text x="178" y="194.1">Size:</text>
<text x="184.7" y="194.1">A4</text>
<text x="185.7" y="196.9">E.D.A.</text>
<text x="193.3" y="196.9">9.0.2</text>
<text x="200" y="194.1">Date:</text>
<text x="263" y="194.3">Rev:</text>
<text x="263" y="196.9">Id:</text>
<text x="267.1" y="196.9">1/1</text>
</g>
<g font-size="1.8" fill="#840000">
<text x="35" y="11.9">1</text>
<text x="85" y="11.9">2</text>
<text x="135" y="11.9">3</text>
<text x="185" y="11.9">4</text>
<text x="235" y="11.9">5</text>
<text x="285" y="11.9">6</text>
<text x="10.3" y="35.9">A</text>
<text x="285.3" y="35.9">A</text>
<text x="10.3" y="85.9">B</text>
<text x="285.3" y="85.9">B</text>
<text x="10.3" y="135.9">C</text>
<text x="285.3" y="135.9">C</text>
<text x="10.3" y="185.9">D</text>
<text x="285.3" y="185.9">D</text>
<text x="35" y="199.9">1</text>
<text x="85" y="199.9">2</text>
<text x="135" y="199.9">3</text>
<text x="185" y="199.9">4</text>
<text x="235" y="199.9">5</text>
<text x="285" y="199.9">6</text>
</g>
<g font-size="1.8" fill="#006464">
<text x="166.9" y="20.9">SW1</text>
<text x="182.1" y="20.9">SW2</text>
<text x="197.4" y="20.9">SW3</text>
<text x="212.6" y="20.9">SW4</text>
<text x="227.8" y="20.9">SW5</text>
<text x="243.1" y="20.9">SW6</text>
<text x="258.3" y="20.9">SW7</text>
<text x="273.6" y="20.9">SW8</text>
<text x="164.4" y="27.5">0</text>
<text x="179.6" y="27.5">1</text>
<text x="194.9" y="27.5">2</text>
<text x="210.1" y="27.5">3</text>
<text x="225.4" y="27.5">4</text>
<text x="240.6" y="27.5">5</text>
<text x="255.8" y="27.5">6</text>
<text x="271.1" y="27.5">7</text>
<text x="166.9" y="33.6">SW9</text>
<text x="181.5" y="33.6">SW10</text>
<text x="196.7" y="33.6">SW11</text>
<text x="212" y="33.6">SW12</text>
<text x="227.2" y="33.6">SW13</text>
<text x="242.5" y="33.6">SW14</text>
<text x="257.7" y="33.6">SW15</text>
<text x="272.9" y="33.6">SW16</text>
<text x="164.4" y="40.2">8</text>
<text x="179.6" y="40.2">9</text>
<text x="192.5" y="40.2">MINUS</text>
<text x="207.2" y="40.2">EQUALS</text>
<text x="220.1" y="40.2">BACK_SLASH</text>
<text x="234.5" y="40.2">LEFT_BRACKET</text>
<text x="249.1" y="40.2">RIGHT_BRACKET</text>
<text x="266.3" y="40.2">SEMICOLON</text>
<text x="107.3" y="45.3">VCC</text>
<text x="166.3" y="46.3">SW17</text>
<text x="181.5" y="46.3">SW18</text>
<text x="196.7" y="46.3">SW19</text>
<text x="212" y="46.3">SW20</text>
<text x="227.2" y="46.3">SW21</text>
<text x="242.5" y="46.3">SW22</text>
<text x="257.7" y="46.3">SW23</text>
<text x="272.9" y="46.3">SW24</text>
<text x="161.9" y="52.9">QUOTE</text>
<text x="177.7" y="52.9">TILDE</text>
<text x="192.2" y="52.9">COMMA</text>
<text x="207.3" y="52.9">PERIOD</text>
<text x="223" y="52.9">SLASH</text>
<text x="238.8" y="52.9">DEAD</text>
<text x="255.9" y="52.9">A</text>
<text x="271" y="52.9">B</text>
<text x="102.6" y="59.3">P0</text>
<text x="113.1" y="59.3">Q0</text>
<text x="166.3" y="59">SW25</text>
<text x="181.5" y="59">SW26</text>
<text x="196.7" y="59">SW27</text>
<text x="212" y="59">SW28</text>
<text x="227.2" y="59">SW29</text>
<text x="242.5" y="59">SW30</text>
<text x="257.7" y="59">SW31</text>
<text x="272.9" y="59">SW32</text>
<text x="25.9" y="65.6">GND</text>
<text x="102.6" y="61.8">P1</text>
<text x="102.6" y="64.4">P2</text>
<text x="110.1" y="60.7" transform="rotate(-90 110.1 60.7)">VCC</text>
<text x="113.1" y="61.8">Q1</text>
<text x="113.1" y="64.4">Q2</text>
<text x="164.4" y="65.6">C</text>
<text x="179.6" y="65.6">D</text>
<text x="194.9" y="65.6">E</text>
<text x="210.2" y="65.6">F</text>
<text x="225.3" y="65.6">G</text>
<text x="240.5" y="65.6">H</text>
<text x="256.1" y="65.6">I</text>
<text x="271.2" y="65.6">J</text>
<text x="102.6" y="66.9">P3</text>
<text x="113.1" y="66.9">Q3</text>
<text x="113.1" y="69.4">Q4</text>
<text x="113.1" y="72">Q5</text>
<text x="166.3" y="71.7">SW33</text>
<text x="181.5" y="71.7">SW34</text>
<text x="196.7" y="71.7">SW35</text>
<text x="212" y="71.7">SW36</text>
<text x="227.2" y="71.7">SW37</text>
<text x="242.5" y="71.7">SW38</text>
<text x="257.7" y="71.7">SW39</text>
<text x="272.9" y="71.7">SW40</text>
<text x="68.7" y="75.8">J1</text>
<text x="76.8" y="73.3">VCC</text>
<text x="113.1" y="74.5">Q6</text>
<text x="113.1" y="77.1">Q7</text>
<text x="110.1" y="82.8" transform="rotate(-90 110.1 82.8)">GND</text>
<text x="113.1" y="79.6">Q8</text>
<text x="113.1" y="82.1">Q9</text>
<text x="164.4" y="78.3">K</text>
<text x="179.7" y="78.3">L</text>
<text x="194.8" y="78.3">M</text>
<text x="210.1" y="78.3">N</text>
<text x="225.3" y="78.3">O</text>
<text x="240.6" y="78.3">P</text>
<text x="255.8" y="78.3">Q</text>
<text x="271" y="78.3">R</text>
<text x="166.3" y="84.4">SW41</text>
<text x="181.5" y="84.4">SW42</text>
<text x="196.7" y="84.4">SW43</text>
<text x="212" y="84.4">SW44</text>
<text x="227.2" y="84.4">SW45</text>
<text x="242.5" y="84.4">SW46</text>
<text x="257.7" y="84.4">SW47</text>
<text x="272.9" y="84.4">SW48</text>
<text x="70.7" y="92.6" transform="rotate(-90 70.7 92.6)">KEYBOARD</text>
<text x="164.4" y="91">S</text>
<text x="179.8" y="91">T</text>
<text x="194.8" y="91">U</text>
<text x="210.2" y="91">V</text>
<text x="225.2" y="91">W</text>
<text x="240.6" y="91">X</text>
<text x="255.9" y="91">Y</text>
<text x="271.1" y="91">Z</text>
<text x="107.2" y="96.1">GND</text>
<text x="160.9" y="101.7" transform="rotate(-90 160.9 101.7)">D4</text>
<text x="191.4" y="101.7" transform="rotate(-90 191.4 101.7)">D5</text>
<text x="221.8" y="101.7" transform="rotate(-90 221.8 101.7)">D6</text>
<text x="76.7" y="103.7">GND</text>
<text x="148.5" y="106.3">SW73</text>
<text x="166" y="104.1" transform="rotate(-90 166 104.1)">1N4148</text>
<text x="166.3" y="107.3">SW49</text>
<text x="181.5" y="107.3">SW50</text>
<text x="196.4" y="104.1" transform="rotate(-90 196.4 104.1)">1N4148</text>
<text x="196.7" y="107.3">SW51</text>
<text x="212" y="107.3">SW52</text>
<text x="226.9" y="104.1" transform="rotate(-90 226.9 104.1)">1N4148</text>
<text x="227.2" y="107.3">SW53</text>
<text x="242.5" y="107.3">SW54</text>
<text x="257.7" y="107.3">SW55</text>
<text x="272.9" y="107.3">SW56</text>
<text x="147.2" y="113.9">SHIFT</text>
<text x="162.4" y="113.9">SHIFT</text>
<text x="178" y="113.9">CTRL</text>
<text x="192.4" y="113.9">GRAPH</text>
<text x="205.4" y="113.9">CAPS_LOCK</text>
<text x="220.4" y="113.9">CODE/KANA</text>
<text x="238.2" y="113.9">F1/F6</text>
<text x="253.5" y="113.9">F2/F7</text>
<text x="268.7" y="113.9">F3/F8</text>
<text x="97.1" y="116.4">VCC</text>
<text x="166.3" y="120">SW57</text>
<text x="181.5" y="120">SW58</text>
<text x="196.7" y="120">SW59</text>
<text x="212" y="120">SW60</text>
<text x="227.2" y="120">SW61</text>
<text x="242.5" y="120">SW62</text>
<text x="257.7" y="120">SW63</text>
<text x="272.9" y="120">SW64</text>
<text x="111.5" y="129">4.7k</text>
<text x="111.5" y="126.7">RN1</text>
<text x="162" y="126.6">F4/F9</text>
<text x="176.7" y="126.6">F5/F10</text>
<text x="193.7" y="126.6">ESC</text>
<text x="209.1" y="126.6">TAB</text>
<text x="223.6" y="126.6">STOP</text>
<text x="235.3" y="126.6">BACK_SPACE</text>
<text x="253.1" y="126.6">SELECT</text>
<text x="268" y="126.6">RETURN</text>
<text x="166.3" y="132.7">SW65</text>
<text x="181.5" y="132.7">SW66</text>
<text x="196.7" y="132.7">SW67</text>
<text x="212" y="132.7">SW68</text>
<text x="227.2" y="132.7">SW69</text>
<text x="242.5" y="132.7">SW70</text>
<text x="257.7" y="132.7">SW71</text>
<text x="272.9" y="132.7">SW72</text>
<text x="162" y="139.3">SPACE</text>
<text x="175.2" y="139.3">HOME/CLS</text>
<text x="192.2" y="139.3">INSERT</text>
<text x="207.4" y="139.3">DELETE</text>
<text x="223.8" y="139.3">LEFT</text>
<text x="239.9" y="139.3">UP</text>
<text x="253.7" y="139.3">DOWN</text>
<text x="269" y="139.3">RIGHT</text>
<text x="97.1" y="164.7">VCC</text>
<text x="72.9" y="173.6">POWER</text>
<text x="73.6" y="168.5">D1</text>
<text x="90.8" y="171">470</text>
<text x="91.4" y="173.1">R1</text>
<text x="140" y="169">PWR_FLAG</text>
<text x="158.1" y="169.8">VCC</text>
<text x="66.5" y="177.4">GND</text>
<text x="73.6" y="178.7">D2</text>
<text x="153" y="179.9">C1</text>
<text x="160.7" y="179.9">C2</text>
<text x="168.3" y="179.9">C3</text>
<text x="72.4" y="183.7">CAPS</text>
<text x="90.8" y="181.2">470</text>
<text x="91.4" y="183.2">R2</text>
<text x="140" y="181.7">PWR_FLAG</text>
<text x="153" y="185">0.1uF</text>
<text x="160.7" y="185">0.1uF</text>
<text x="168.3" y="185">10uF</text>
<text x="73.6" y="188.8">D3</text>
<text x="90.8" y="191.4">470</text>
<text x="72.4" y="193.9">KANA</text>
<text x="91.4" y="193.4">R3</text>
<text x="158" y="195.2">GND</text>
</g>
<g font-size="1.8" fill="#a90000">
<text x="97.7" y="58.2">15</text>
<text x="109" y="54.7" transform="rotate(-90 109 54.7)">16</text>
<text x="118.7" y="58.2">1</text>
<text x="97.7" y="60.7">14</text>
<text x="97.7" y="63.2">13</text>
<text x="97.7" y="65.8">12</text>
<text x="118.7" y="60.7">2</text>
<text x="118.7" y="63.2">3</text>
<text x="118.7" y="65.8">4</text>
<text x="118.7" y="68.3">5</text>
<text x="118.7" y="70.9">6</text>
<text x="118.7" y="73.4">7</text>
<text x="118.7" y="75.9">9</text>
<text x="64.7" y="78.5">1</text>
<text x="64.7" y="81">3</text>
<text x="64.7" y="83.6">5</text>
<text x="73.6" y="78.5">2</text>
<text x="73.6" y="81">4</text>
<text x="73.6" y="83.6">6</text>
<text x="118.1" y="78.5">10</text>
<text x="118.1" y="81">11</text>
<text x="64.7" y="86.1">7</text>
<text x="64.7" y="88.6">9</text>
<text x="73" y="88.6">10</text>
<text x="73.6" y="86.1">8</text>
<text x="109" y="87.1" transform="rotate(-90 109 87.1)">8</text>
<text x="64.1" y="91.2">11</text>
<text x="64.1" y="93.7">13</text>
<text x="73" y="91.2">12</text>
<text x="73" y="93.7">14</text>
<text x="146.6" y="93.7">9</text>
<text x="156.8" y="93.7">8</text>
<text x="64.1" y="96.3">15</text>
<text x="73" y="96.3">16</text>
<text x="30.2" y="122.6" transform="rotate(-90 30.2 122.6)">2</text>
<text x="45.5" y="122.6" transform="rotate(-90 45.5 122.6)">4</text>
<text x="60.7" y="122.6" transform="rotate(-90 60.7 122.6)">6</text>
<text x="98.8" y="123.9" transform="rotate(-90 98.8 123.9)">1</text>
<text x="30.2" y="132.8" transform="rotate(-90 30.2 132.8)">1</text>
<text x="45.5" y="132.8" transform="rotate(-90 45.5 132.8)">3</text>
<text x="60.7" y="132.8" transform="rotate(-90 60.7 132.8)">5</text>
<text x="98.8" y="132.2" transform="rotate(-90 98.8 132.2)">2</text>
<text x="101.3" y="132.2" transform="rotate(-90 101.3 132.2)">3</text>
<text x="103.9" y="132.2" transform="rotate(-90 103.9 132.2)">4</text>
<text x="106.4" y="132.2" transform="rotate(-90 106.4 132.2)">5</text>
<text x="109" y="132.2" transform="rotate(-90 109 132.2)">6</text>
<text x="29.2" y="180.1">13</text>
<text x="39.3" y="180.1">12</text>
<text x="29.2" y="190.2">11</text>
<text x="39.3" y="190.2">10</text>
</g>
</svg>
